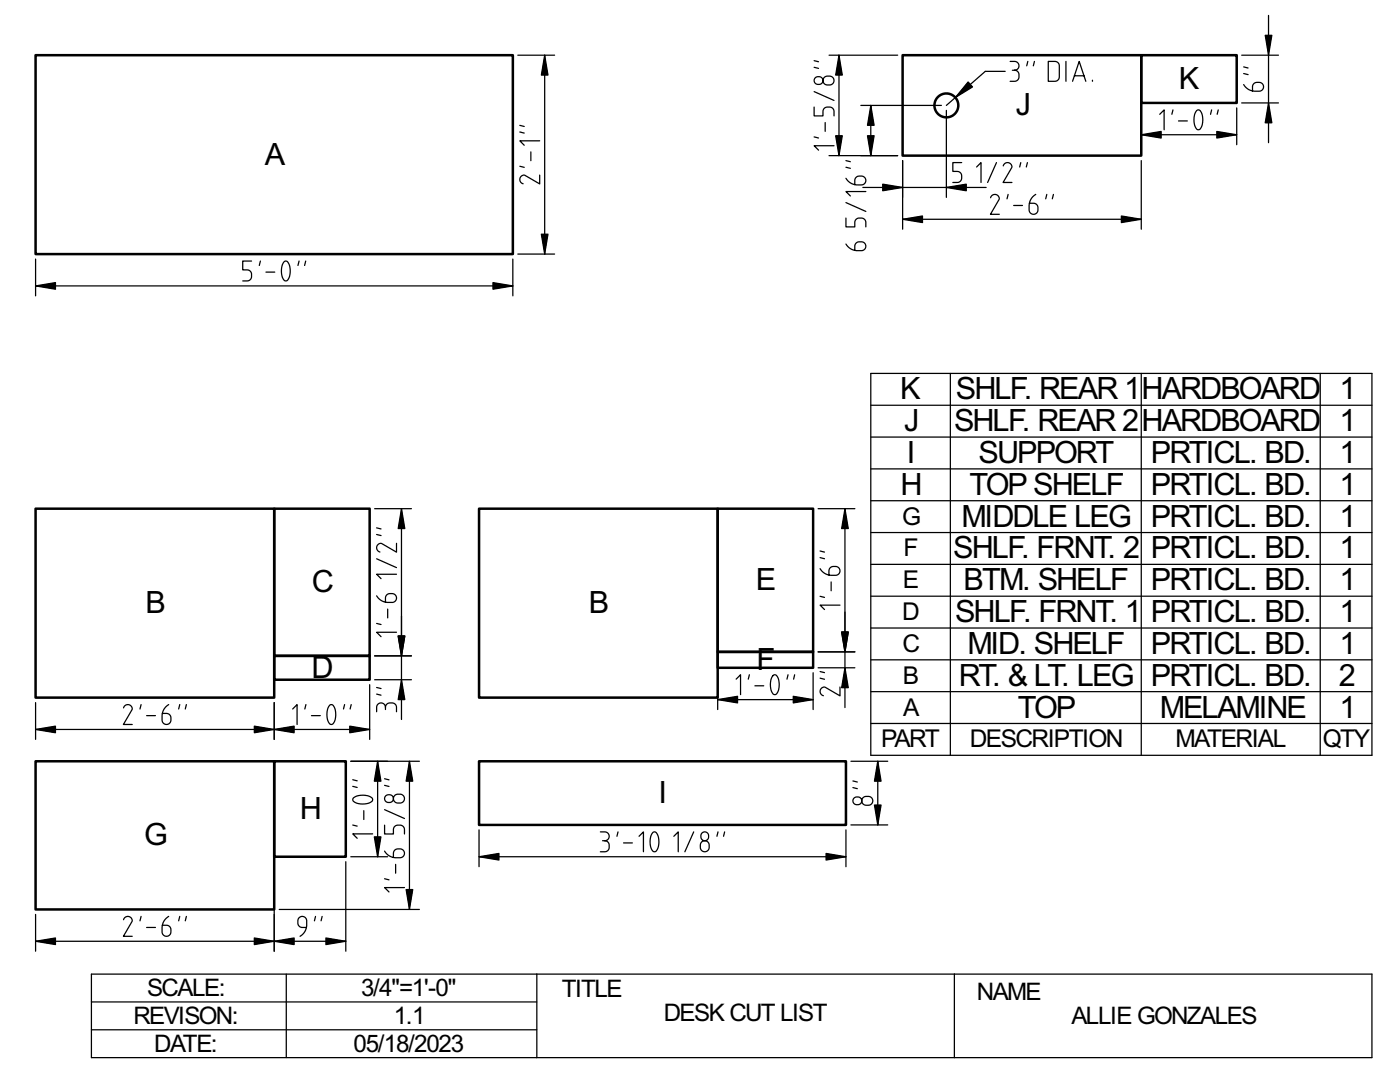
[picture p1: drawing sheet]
<svg xmlns="http://www.w3.org/2000/svg" width="279mm" height="216mm" viewBox="0 0 279 216" stroke-linecap="round" stroke-linejoin="round" font-family="sans-serif">
<g fill="none" stroke="#000" stroke-width=".5">
<path d="M7.1 11h95.3v39.7h-95.3zM180.1 11h47.7v20.1h-47.7zM227.8 11h19v9.5h-19zM7.1 101.5h47.6v37.7h-47.6zM54.7 101.5h19.1v29.4h-19.1zM95.6 101.5h47.6v37.7h-47.6zM143.2 101.5h19.1v28.6h-19.1zM54.7 130.9h19.1v4.7h-19.1zM143.2 130.1h19.1v3.2h-19.1zM7.1 151.9h47.6v29.6h-47.6zM54.7 151.9h14.3v19.1h-14.3zM95.6 151.9h73.2v12.7h-73.2z"/>
<circle cx="188.9" cy="21" r="2.38"/>
</g>
<g fill="none" stroke="#000" stroke-width=".25">
<path d="M103.3 11h7.4M108.7 11v39.7M162.5 18.3l3.9 1.7M162.5 13.4l.9 .2M162.5 12.1l.9 .2M162.7 15.5l.8-.2a.77 .77 0 0 1 .7 .8 .77 .77 0 0 1-.7 .7h-.3a.77 .77 0 0 1-.7-.4 .77 .77 0 0 1 .2-.9zM164.5 15.4l.5-.2h.6a.88 .88 0 0 1 .8 .9 .88 .88 0 0 1-.8 .9h-.5a.88 .88 0 0 1-.8-.6 .88 .88 0 0 1 .2-1zM165.5 11h13.6M167.4 11v20.1M200.6 14.2h-4l-7.7 6.8M201.6 12.3h.9a.88 .88 0 0 1 .9 .8 .88 .88 0 0 1-.9 .9 .88 .88 0 0 1 .9 .9v.4a.88 .88 0 0 1-.9 .9h-.9M202 14h.5"/>
<path d="M205.1 12.3l-.2 .8M206.4 12.3l-.2 .8M209.2 12.3h1.3a.88 .88 0 0 1 .9 .8v2.2a.88 .88 0 0 1-.9 .9h-1.3zM212.7 12.3v3.9M214.1 16.2l1.3-3.9 1.3 3.9M214.4 15.1h1.9M218 16v.2M247.8 11h7.3M248.2 16.9a2.66 2.66 0 0 0 2.3 1.3h.8a.88 .88 0 0 0 .9-.9 .88 .88 0 0 0-.9-.9h-.5a.88 .88 0 0 0-.8 .9v.8M248.2 14.7l.9 .2M248.2 13.3l.9 .3M253.2 3.1v25.4"/>
<path d="M103.7 33.2l.9 .2M103.7 26.3l.9 .3M103.7 25l.9 .2M105.9 30.3v1.8M107.7 34.9v1.8l-3-1.7a.87 .87 0 0 0-1 .7 .87 .87 0 0 0 .7 1M107.7 28.1h-4l.9 .9M162.5 21.4v1.7h1.7v-.9a.88 .88 0 0 1 .9-.8h.5a.88 .88 0 0 1 .8 .8v.9M162.5 27.3l.9 .2M164.7 24.5v1.7M165.5 31.1h13.6M166.4 29.1h-3.9l.9 .9M168.8 35.6a2.66 2.66 0 0 0 2.3 1.3h.8a.88 .88 0 0 0 .9-.9 .88 .88 0 0 0-.9-.9h-.4a.88 .88 0 0 0-.9 .9v.8"/>
<path d="M168.8 33.4l.9 .2M168.8 32l.9 .3M171.8 21h16.1M172.2 37.4h24.6M172.8 38.2h-4l.9 .9M173.8 21v10.1M180.1 32v13.7M188.9 22v17.4M191.9 32.4h-1.7v1.8h.8a.88 .88 0 0 1 .9 .9v.4a.88 .88 0 0 1-.9 .9h-.8M194.9 33.3l.9-.9v4M197.7 39.5a.86 .86 0 0 1 1-.7 .86 .86 0 0 1 .7 1l-1.7 3h1.7M198.9 32.4l-1.8 4"/>
<path d="M200.2 33.1a.86 .86 0 0 1 1-.6 .86 .86 0 0 1 .7 1l-1.7 2.9h1.8M201.2 38.8l-.2 .9M203.7 32.4l-.2 .9M205 32.4l-.2 .9M206.7 38.8a2.66 2.66 0 0 0-1.3 2.3v.8a.88 .88 0 0 0 .9 .9 .88 .88 0 0 0 .8-.9v-.5a.88 .88 0 0 0-.8-.8h-.9M208.9 38.8l-.2 .9M210.2 38.8l-.2 .9M227.8 21.5v7.4M227.8 32v13.7M227.8 26.9h19M231.4 22.8l.9-.9v4M234.1 21.9l-.2 .9"/>
<path d="M235.2 24.1h1.8M238.8 22.1l.4-.2a1.02 1.02 0 0 1 .8 1.1 2.71 2.71 0 0 1-.7 2.9h-.1a1.02 1.02 0 0 1-.8-1.1 3.2 3.2 0 0 1 .4-2.7zM241.8 21.9l-.2 .9M243.1 21.9l-.2 .9M246.8 21.5v7.4M247.8 20.5h7.3M7.1 57.1h95.3M7.1 51.7v7.3M50.2 52.1h-1.8v1.8h.9a.88 .88 0 0 1 .9 .8v.5a.88 .88 0 0 1-.9 .9h-.9M52 52.1l-.3 .9M53.1 54.3h1.7M56.7 52.2l.3-.1a1.02 1.02 0 0 1 .8 1.1 2.71 2.71 0 0 1-.6 2.8l-.2 .1a1.02 1.02 0 0 1-.8-1.1 3.2 3.2 0 0 1 .5-2.8z"/>
<path d="M59.7 52.1l-.2 .9M61 52.1l-.2 .9M102.4 51.7v7.3M103.3 50.7h7.4M168.8 48.7a2.66 2.66 0 0 0 2.3 1.3h.8a.88 .88 0 0 0 .9-.9 .88 .88 0 0 0-.9-.8h-.4a.88 .88 0 0 0-.9 .8v.9M168.8 43.5v1.8h1.8v-.9a.88 .88 0 0 1 .9-.9h.4a.88 .88 0 0 1 .9 .9v.9M168.8 40.4l4 1.8M180.1 43.8h47.7M202.3 41h1.8M173.8 74.5h100v76.2h-100zM189.7 74.5v76.2M227.8 74.5v76.2"/>
<path d="M263.5 74.5v76.2M173.8 99.9h100M173.8 93.6h100M173.8 87.2h100M173.8 80.9h100M74.8 101.5h7.3M75.2 118.9a2.66 2.66 0 0 0 2.3 1.3h.8a.88 .88 0 0 0 .8-.9 .88 .88 0 0 0-.8-.9h-.5a.88 .88 0 0 0-.9 .9v.9M75.2 111.5l3.9 1.8M75.2 106.6l.8 .3M75.2 105.3l.8 .2M79.1 114.6h-3.9l.8 .9M79.1 108.4v1.8l-3-1.8a.87 .87 0 0 0-.9 .8 .87 .87 0 0 0 .6 .9"/>
<path d="M80.1 101.5v42.1M163.3 101.5h7.3M163.7 113.5a2.66 2.66 0 0 0 2.3 1.3h.8a.88 .88 0 0 0 .8-.9 .88 .88 0 0 0-.8-.9h-.5a.88 .88 0 0 0-.9 .9v.8M163.7 119l.8 .2M163.7 111.3l.8 .2M163.7 109.9l.8 .3M165.9 116.1v1.8M168.6 101.5v39.7M173.8 119h100M173.8 112.6h100M173.8 106.3h100M73.8 136.6v10.9"/>
<path d="M74.8 130.9h7.3M74.8 135.6h7.3M75.2 138.5l.8 .2M75.2 137.2l.8 .2M75.2 124.4l.8 .2M77.4 121.5v1.8M79.1 126.2h-3.9l.8 .8M143.2 139.6h19.1M143.2 134.2v7.4M146.9 135.5l.9-.9v4M149.6 134.6l-.3 .9M150.7 136.8h1.7"/>
<path d="M154.3 134.8l.3-.2a1.02 1.02 0 0 1 .8 1.1 2.71 2.71 0 0 1-.6 2.9h-.2a1.02 1.02 0 0 1-.8-1.1 3.2 3.2 0 0 1 .5-2.7zM157.3 134.6l-.2 .9M158.6 134.6l-.2 .9M162.3 134.2v7.4M163.3 130.1h7.3M163.3 133.3h7.3M163.7 135.3l.8 .2M163.7 134l.8 .2M167.6 137.1v1.8l-3-1.8a.87 .87 0 0 0-.9 .7 .87 .87 0 0 0 .6 1M167.6 120.7h-3.9l.8 .9M173.8 138h100M173.8 131.7h100"/>
<path d="M173.8 125.3h100M7.1 140.2v7.3M7.1 145.6h66.7M24.7 141.3a.86 .86 0 0 1 1-.7 .86 .86 0 0 1 .6 1l-1.7 3h1.8M28.2 140.6l-.3 .9M29.3 142.8h1.7M33.7 140.6a2.66 2.66 0 0 0-1.4 2.3v.8a.88 .88 0 0 0 .9 .9 .88 .88 0 0 0 .9-.9v-.5a.88 .88 0 0 0-.9-.8h-.8M35.9 140.6l-.2 .9M37.2 140.6l-.2 .9M54.7 140.2v7.3M58.4 141.5l.9-.9v4M61.1 140.6l-.3 .9"/>
<path d="M62.2 142.8h1.7M65.8 140.7l.3-.1a1.02 1.02 0 0 1 .8 1.1 2.71 2.71 0 0 1-.6 2.8l-.2 .1a1.02 1.02 0 0 1-.8-1.1 3.2 3.2 0 0 1 .5-2.8zM68.8 140.6l-.3 .9M70 151.9h13.7M70.1 140.6l-.2 .9M70.4 156.9l.9 .2M70.4 155.6l.9 .2M70.5 159.2a3.1 3.1 0 0 1 3.9 .2v.2a1.02 1.02 0 0 1-1.1 .7 2.71 2.71 0 0 1-2.9-.6zM75.2 142v-.9a.88 .88 0 0 1 .8-.8 .88 .88 0 0 1 .9 .8 .88 .88 0 0 1 .9-.8h.5a.88 .88 0 0 1 .8 .8v.9M75.4 151.9v19.1M76.8 156.7l.8 .2M76.8 155.4l.8 .2"/>
<path d="M76.9 141.1v.5M77 158.8l.7-.2a.77 .77 0 0 1 .8 .8 .77 .77 0 0 1-.8 .7h-.2a.77 .77 0 0 1-.7-.4 .77 .77 0 0 1 .2-.9zM78.8 158.7l.4-.2h.6a.88 .88 0 0 1 .9 .9 .88 .88 0 0 1-.9 .8h-.4a.88 .88 0 0 1-.8-.5 .88 .88 0 0 1 .2-1zM81.7 151.9v29.6M169.8 151.9h7.4M170.2 157.2l.9 .2M170.2 155.8l.9 .2M170.4 159.3l.8-.3a.77 .77 0 0 1 .8 .8 .77 .77 0 0 1-.8 .8h-.2a.77 .77 0 0 1-.7-.5 .77 .77 0 0 1 .1-.8zM172.2 159.2l.5-.3h.6a.88 .88 0 0 1 .9 .9 .88 .88 0 0 1-.9 .9h-.4a.88 .88 0 0 1-.9-.6 .88 .88 0 0 1 .2-.9zM173.8 144.4h100M175.2 151.9v12.7M54.7 171.9v17.9"/>
<path d="M69 171.9v17.9M70 171h7.3M70.4 164.6l.9 .2M72.6 161.8v1.7M74.4 166.4h-4l.9 .9M76.8 169.8a2.66 2.66 0 0 0 2.2 1.4h.8a.88 .88 0 0 0 .9-.9 .88 .88 0 0 0-.9-.9h-.4a.88 .88 0 0 0-.9 .9v.8M76.8 164.6v1.8h1.7v-.9a.88 .88 0 0 1 .9-.9h.4a.88 .88 0 0 1 .9 .9v.9M76.8 175.3l.8 .3M76.8 161.6l3.9 1.7M79 172.5v1.7M80.7 177.1h-3.9l.8 .9M95.6 171h73.2"/>
<path d="M95.6 165.6v7.3M119.8 166h.9a.88 .88 0 0 1 .9 .9 .88 .88 0 0 1-.9 .9 .88 .88 0 0 1 .9 .8v.5a.88 .88 0 0 1-.9 .9h-.9M120.3 167.8h.4M123.3 166l-.2 .9M124.4 168.2h1.8M127.5 166.9l.9-.9v4M130.3 166.1l.3-.1a1.02 1.02 0 0 1 .8 1.1 2.71 2.71 0 0 1-.7 2.8l-.1 .1a1.02 1.02 0 0 1-.8-1.1 3.2 3.2 0 0 1 .5-2.8zM134.5 166.9l.9-.9v4M138.4 166l-1.7 4M140 168a.88 .88 0 0 1 1-.2 .88 .88 0 0 1 .5 .8v.5a.88 .88 0 0 1-.9 .9 .88 .88 0 0 1-.8-.9v-.6zM140.1 166.2a.77 .77 0 0 1 .8-.1 .77 .77 0 0 1 .5 .7v.2a.77 .77 0 0 1-.8 .8 .77 .77 0 0 1-.7-.8zM143.3 166l-.2 .9"/>
<path d="M144.6 166l-.2 .9M168.8 165.6v7.3M169.8 164.6h7.4M7.1 182.5v7.3M7.1 187.8h61.9M18.2 194.4h255.6v16.6h-255.6zM18.2 199.9h88.9M24.7 183.5a.86 .86 0 0 1 1-.6 .86 .86 0 0 1 .6 1l-1.7 2.9h1.8M28.2 182.9l-.3 .8M29.3 185.1h1.7M33.7 182.9a2.66 2.66 0 0 0-1.4 2.3v.7a.88 .88 0 0 0 .9 .9 .88 .88 0 0 0 .9-.9v-.4a.88 .88 0 0 0-.9-.9h-.8M35.9 182.9l-.2 .8"/>
<path d="M37.2 182.9l-.2 .8M55.7 181.5h28M57.1 194.4v16.6M61.2 185.1h-.9a.88 .88 0 0 1-.9-.9v-.5a.88 .88 0 0 1 .9-.8 .88 .88 0 0 1 .9 .8v.8a2.65 2.65 0 0 1-1.3 2.3M63 182.9l-.2 .8M64.3 182.9l-.2 .8M107.1 194.4v16.6M190.5 194.4v16.6M18.2 205.5h88.9"/>
</g>
<g fill="#000">
<path d="M108.7 11l.7 4h-1.4zM167.4 11l.7 4h-1.3zM193.2 16.4l.9 .9-3.4 2.2zM252.5 7h1.3l-.6 4zM166.8 27.1h1.3l-.7 4zM173.8 21l.6 4h-1.3zM173.1 27.1h1.3l-.6 4zM176.2 36.7l3.9 .7-3.9 .7zM188.9 37.4l3.9-.7v1.4zM227.8 26.9l3.9-.7v1.3zM242.8 26.2l4 .7-4 .6zM253.2 20.5l.6 4h-1.3z"/>
<path d="M7.1 57l4-.6v1.3zM98.4 56.4l3.9 .6-3.9 .7zM108 46.7h1.4l-.7 4zM180.1 43.8l4-.7v1.3zM223.8 43.1l4 .7-4 .6zM80.1 101.5l.7 4h-1.3zM168.6 101.5l.7 4h-1.3zM79.5 126.9h1.3l-.7 4zM80.1 135.6l.7 4h-1.3zM143.2 139.6l4-.7v1.4zM158.3 138.9l4 .7-4 .7zM168 126.1h1.3l-.7 4z"/>
<path d="M168.6 133.2l.7 4h-1.3zM7.1 145.6l4-.7v1.3zM50.8 144.9l3.9 .7-3.9 .6zM54.7 145.6l4-.7v1.3zM69.8 144.9l4 .7-4 .6zM75.4 151.9l.6 4h-1.3zM81.7 151.9l.7 4h-1.3zM175.2 151.9l.6 4h-1.3zM74.7 167h1.3l-.6 4zM95.6 171l4-.7v1.3zM164.9 170.3l3.9 .7-3.9 .6zM174.5 160.6h1.3l-.6 4z"/>
<path d="M7.1 187.8l4-.6v1.3zM50.8 187.2l3.9 .6-3.9 .7zM54.7 187.8l4-.6v1.3zM65 187.2l4 .6-4 .7zM81.1 177.5h1.3l-.7 4z"/>
</g>
<g fill="#000" stroke="#000" stroke-width=".25">
<path d="M108.7 11l.7 4h-1.4zM167.4 11l.7 4h-1.3zM193.2 16.4l.9 .9-3.4 2.2zM252.5 7h1.3l-.6 4zM166.8 27.1h1.3l-.7 4zM173.8 21l.6 4h-1.3zM173.1 27.1h1.3l-.6 4zM176.2 36.7l3.9 .7-3.9 .7zM188.9 37.4l3.9-.7v1.4zM227.8 26.9l3.9-.7v1.3zM242.8 26.2l4 .7-4 .6zM253.2 20.5l.6 4h-1.3z"/>
<path d="M7.1 57.1l4-.7v1.3zM98.4 56.4l4 .7-4 .6zM108 46.7h1.4l-.7 4zM180.1 43.8l4-.7v1.3zM223.8 43.1l4 .7-4 .6zM80.1 101.5l.7 4h-1.3zM168.6 101.5l.7 4h-1.3zM79.5 126.9h1.3l-.7 4zM80.1 135.6l.7 4h-1.3zM143.2 139.6l4-.7v1.4zM158.3 138.9l4 .7-4 .7zM168 126.1h1.3l-.7 4z"/>
<path d="M168.6 133.3l.7 3.9h-1.3zM7.1 145.6l4-.7v1.3zM50.8 144.9l3.9 .7-3.9 .6zM54.7 145.6l4-.7v1.3zM69.8 144.9l4 .7-4 .6zM75.4 151.9l.6 4h-1.3zM81.7 151.9l.7 4h-1.3zM175.2 151.9l.6 4h-1.3zM74.7 167h1.3l-.6 4zM95.6 171l4-.7v1.3zM164.9 170.3l3.9 .7-3.9 .6zM174.5 160.6h1.3l-.6 4z"/>
<path d="M7.1 187.8l4-.6v1.3zM50.8 187.2l3.9 .6-3.9 .7zM54.7 187.8l4-.6v1.3zM65 187.2l4 .6-4 .7zM81.1 177.5h1.3l-.7 4z"/>
</g>
<g font-size="5.5">
<text x="235.2" y="17.8">K</text>
<text x="202.7" y="23">J</text>
<text x="52.9" y="32.8">A</text>
<text x="179.7" y="79.7">K</text>
<text x="190.8" y="79.7">SHLF. REAR 1</text>
<text x="227.8" y="79.7">HARDBOARD</text>
<text x="267.3" y="79.7">1</text>
<text x="180.5" y="86">J</text>
<text x="190.4" y="86">SHLF. REAR 2</text>
<text x="227.8" y="86">HARDBOARD</text>
<text x="267.3" y="86">1</text>
<text x="180.9" y="92.4">I</text>
<text x="195.3" y="92.4">SUPPORT</text>
<text x="229.7" y="92.4">PRTICL. BD.</text>
<text x="267.3" y="92.4">1</text>
<text x="179.7" y="98.7">H</text>
<text x="193.5" y="98.7">TOP SHELF</text>
<text x="229.7" y="98.7">PRTICL. BD.</text>
<text x="267.3" y="98.7">1</text>
<text x="191.9" y="105.1">MIDDLE LEG</text>
<text x="229.7" y="105.1">PRTICL. BD.</text>
<text x="267.3" y="105.1">1</text>
<text x="190.3" y="111.4">SHLF. FRNT. 2</text>
<text x="229.7" y="111.4">PRTICL. BD.</text>
<text x="267.3" y="111.4">1</text>
<text x="62.2" y="118.2">C</text>
<text x="150.8" y="117.8">E</text>
<text x="192.3" y="117.8">BTM. SHELF</text>
<text x="229.7" y="117.8">PRTICL. BD.</text>
<text x="267.3" y="117.8">1</text>
<text x="29" y="122.3">B</text>
<text x="117.5" y="122.3">B</text>
<text x="190.6" y="124.1">SHLF. FRNT. 1</text>
<text x="229.7" y="124.1">PRTICL. BD.</text>
<text x="267.3" y="124.1">1</text>
<text x="193.1" y="130.5">MID. SHELF</text>
<text x="229.7" y="130.5">PRTICL. BD.</text>
<text x="267.3" y="130.5">1</text>
<text x="62.2" y="135.2">D</text>
<text x="151" y="133.6">F</text>
<text x="191.4" y="136.8">RT. &amp; LT. LEG</text>
<text x="229.7" y="136.8">PRTICL. BD.</text>
<text x="267.2" y="136.8">2</text>
<text x="203.1" y="143.2">TOP</text>
<text x="231.5" y="143.2">MELAMINE</text>
<text x="267.3" y="143.2">1</text>
<text x="131.4" y="160.2">I</text>
<text x="59.9" y="163.4">H</text>
<text x="28.8" y="168.7">G</text>
</g>
<g font-size="4.4">
<text x="180" y="104.7">G</text>
<text x="180.3" y="111">F</text>
<text x="180.2" y="117.4">E</text>
<text x="180.1" y="123.7">D</text>
<text x="180.1" y="130.1">C</text>
<text x="180.2" y="136.4">B</text>
<text x="180.2" y="142.8">A</text>
<text x="175.9" y="149.1">PART</text>
<text x="193.6" y="149.1">DESCRIPTION</text>
<text x="234.6" y="149.1">MATERIAL</text>
<text x="264" y="149">QTY</text>
<text x="29.4" y="198.7">SCALE:</text>
<text x="72" y="198.7">3/4&quot;=1'-0&quot;</text>
<text x="112.1" y="198.9">TITLE</text>
<text x="132.5" y="203.7">DESK CUT LIST</text>
<text x="195" y="199.6">NAME</text>
<text x="26.6" y="204.3">REVISON:</text>
<text x="30.8" y="209.8">DATE:</text>
<text x="70.6" y="209.8">05/18/2023</text>
<text x="78.6" y="204.3">1.1</text>
<text x="213.8" y="204.3">ALLIE GONZALES</text>
</g>
</svg>
